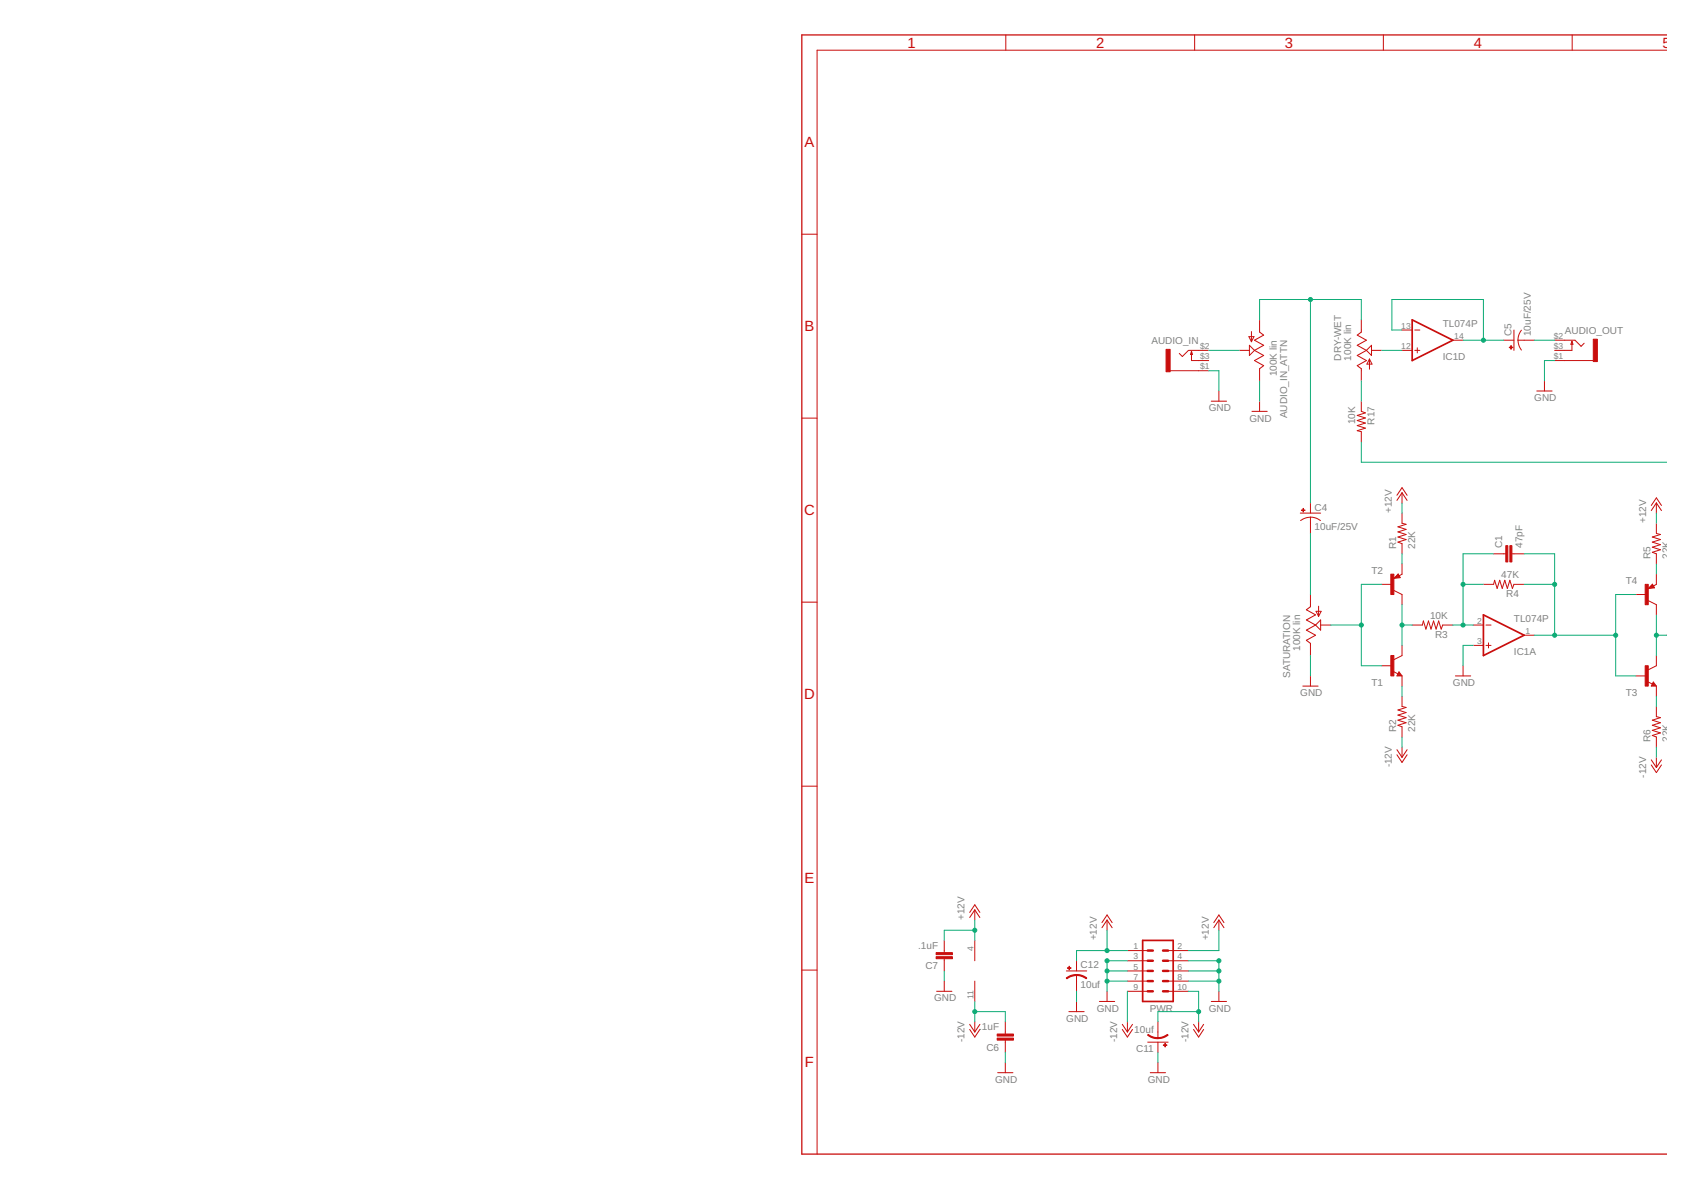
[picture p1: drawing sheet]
<svg xmlns="http://www.w3.org/2000/svg" width="420mm" height="297mm" viewBox="0 0 420 297" stroke-linecap="round" stroke-linejoin="round" font-family="sans-serif">
<path d="M416 8.7h-215.8v279.4h215.8" fill="none" stroke="#c90d0c" stroke-width=".32"/>
<g fill="none" stroke="#c90d0c" stroke-width=".25">
<path d="M251.1 8.7v3.8M298.2 8.7v3.8M345.4 8.7v3.8M392.5 8.7v3.8M416 12.5h-212v275.6M200.2 58.5h3.8M314.5 79.8v3.1l1 .8-2.3 1.2 2.3 1.3-2.3 1.3M339.9 79.8v3.1l-1.1 .8 2.3 1.2-2.3 1.3 2.3 1.3M292.1 92.5h9.7M297.5 87.7v2.3h4.3M297.5 87.7l.2 .8h-.5zM301.8 87.5h-5.1l-1.5 1.5-.8-.8"/>
<path d="M304.3 97.6v2.5M309.4 87.5h2.5M311.8 84h1.3l-.7 1.3zM311.9 86.2l1.3 1.3-1.3 1.2zM312.4 82.8v2.5M313.2 87.5l2.3 1.2-2.3 1.3 2.3 1.3-1 .7v3.1M341.1 87.5l-2.3 1.2 2.3 1.3-2.3 1.3 1.1 .7v3.1M341.9 89.6v2.6M341.9 89.6l.6 1.3h-1.3zM342.4 87.5h2.5M342.4 86.2v2.5l-1.3-1.2zM350 87.5h2.6"/>
<path d="M350 82.4h2.6M353.2 87.5h1.3M353.2 82.4h1.3M353.8 86.8v1.3M362.7 84.9h2.6M375.4 84.9h2.6M378 82.4v5.1M379 84.9l.3 1.6 .5 .9M379 84.9h4M379.8 82.4l-.5 1-.4 1.5M383.7 97.6h3.8M385.6 95.1v2.5"/>
<path d="M388.1 84.9h5.1l1.5 1.5 .8-.7M388.1 90h9.7M392.4 85.2v2.3h-4.3M392.4 85.2l.3 .7h-.5zM200.2 104.4h3.8M302.4 100.1h3.8M312.5 102.7h3.9M314.5 100.1v2.6M339.9 100.1v2.6l1 .4-2.1 .6 2.1 .6-2.1 .7 2.1 .6-2.1 .6 2.1 .7-2.1 .6 1.1 .3v2.5M324.6 128.1h5.1M327.2 129.1l1.5 .3 .9 .5M327.2 129.1l-1.6 .3-.9 .5"/>
<path d="M327.2 125.5v2.6M327.2 129.1v4.1M348.7 123.6l1.3-1.9 1.3 1.9M350 123v2.5M350 128.1v2.5l1 .3-2 .6 2 .6-2 .7 2 .6-2 .6 2 .7-2 .6 1 .4v2.5M350 123l1.3 1.9M350 123l-1.3 1.9M372.9 138.2h3M377.4 138.2h3.1M412.2 126.2l1.3-1.9 1.3 1.9M413.5 125.5v2.6M413.5 130.6v2.6l1 .2-2 .6 2 .7-2 .6 2 .7-2 .6 2 .6-2 .7 1 .3v2.6"/>
<path d="M413.5 125.5l1.3 1.9M413.5 125.5l-1.3 1.9M200.2 150.3h3.8M327.2 148.4v3l-1.1 .8 2.3 1.3-2.3 1.2 2.3 1.3M328.4 156l-2.3 1.3 2.3 1.3-2.3 1.2 1.1 .8v3M328.5 152.6h1.3l-.6 1.3zM329.2 151.3v2.6M329.7 156h2.5M329.7 154.7v2.6l-1.3-1.3zM344.9 145.9h2.6M348 147.4l2 1v2.5M349 144h-.4l.4-.3 .2 .4-1 .1 .8-.8 .4 .7"/>
<path d="M349.1 143.3l.5 .9-1.6 .2zM350 140.8v2.5l-.7 .4M352.6 156h2.5l.2-1 .7 2 .6-2 .7 2 .6-2 .6 2 .7-2 .6 2 .4-1h2.5M367.8 156h2.5M370.3 145.9h2.6l.2-1.1 .7 2.1 .6-2.1 .6 2.1 .7-2.1 .6 2.1 .6-2.1 .7 2.1 .4-1h2.5M371 156h1.2M380.5 158.6h2.5M408.4 148.4h2.6M411.5 149.9l2 1v2.6M412.5 146.5h-.4l.4-.3 .2 .4-1 .1 .8-.7 .4 .6M412.5 145.8l.5 .9-1.5 .2zM413.5 143.3v2.6l-.7 .4"/>
<path d="M325.2 171.3h3.9M327.2 168.7v2.6M344.9 166.2h2.6M347.8 167.6l1.2 .6M349.2 167.7l.8 1h-1.3zM349.2 168.2l.2 .3h-.4l.2-.5 .6 .6h-.8M350 161.1v2.5l-2 1.1M350 168.7v2.6M350 173.8v2.5l1 .3-2 .6 2 .7-2 .6 2 .6-2 .7 2 .6-2 .6 1 .4v2.6M363.3 168.7h3.9M365.3 166.2v2.5M367.8 161.1h2.5"/>
<path d="M371 161.1h1.2M371.6 160.5v1.2M408.4 168.7h2.6M411.3 170.1l1.2 .7M412.7 170.2l.8 1.1h-1.3zM412.7 170.8l.2 .2h-.4l.2-.5 .6 .6h-.8M413.5 163.6v2.6l-2 1M413.5 171.3v2.5M413.5 176.3v2.6l1 .2-2 .7 2 .6-2 .6 2 .7-2 .6 2 .6-2 .7 1 .4v2.5M200.2 196.2h3.8M348.7 187.1l1.3 1.9M348.7 188.4l1.3 1.9 1.3-1.9"/>
<path d="M350 186.5v2.5M351.3 187.1l-1.3 1.9M412.2 189.7l1.3 1.9M412.2 190.9l1.3 1.9 1.3-1.9M413.5 189v2.6M414.8 189.7l-1.3 1.9M235.7 234.7v3.1M235.7 239.3v3.1M242.1 227.8l1.3-2 1.2 2M243.4 227.1v2.6M243.4 234.7v5.1M243.4 227.1l1.2 1.9"/>
<path d="M243.4 227.1l-1.3 1.9M268.8 239.8v2.6M275.1 230.3l1.3-1.9 1.2 1.9M276.4 229.7v2.5M276.4 229.7l1.2 1.9M276.4 229.7l-1.3 1.9M281.5 237.3h5M281.5 239.8h5M291.6 237.3h5.1M291.6 239.8h5.1M303 230.3l1.3-1.9 1.3 1.9M304.3 229.7v2.5"/>
<path d="M304.3 229.7l1.3 1.9M304.3 229.7l-1.3 1.9M200.2 242.1h3.8M233.8 247.4h3.8M235.7 244.9v2.5M242.1 255.7l1.3 1.9M242.1 257l1.3 1.9 1.2-1.9M243.4 244.9v5.1M243.4 255.1v2.5M244.6 255.7l-1.2 1.9M251 255.1v3M251 259.6v3.1"/>
<path d="M266.2 242.4h5.1M266.8 252.5h3.9M268.8 243.4v4M268.8 250v2.5M274.5 250h3.8M276.4 247.4v2.6M280.2 255.7l1.3 1.9M280.2 257l1.3 1.9 1.2-1.9M281.5 242.4h5M281.5 244.9h5M281.5 247.4h5M281.5 255.1v2.5"/>
<path d="M282.7 255.7l-1.2 1.9M289.1 255.1v4M291.6 242.4h5.1M291.6 244.9h5.1M291.6 247.4h5.1M298 255.7l1.2 1.9M298 257l1.2 1.9 1.3-1.9M299.2 255.1v2.5M300.5 255.7l-1.3 1.9M302.4 250h3.8M304.3 247.4v2.6M249.1 267.8h3.8"/>
<path d="M251 265.2v2.6M286.5 260.1h5.1M287.2 267.8h3.8M289.1 260.1v2.6M289.1 265.2v2.6"/>
</g>
<g fill="#c90d0c" stroke="#c90d0c" stroke-width=".25">
<path d="M347.2 163.6h.8v5.1h-.8z"/>
<path d="M347.2 143.3h.8v5.1h-.8z"/>
<path d="M376.9 136.2h.5v4.1h-.5z"/>
<path d="M375.9 136.2h.5v4.1h-.5z"/>
<path d="M410.7 166.2h.8v5.1h-.8z"/>
<path d="M410.7 145.9h.8v5h-.8z"/>
<path d="M324.9 127.3h.9v.1h-.9z"/>
<path d="M325.3 126.9h.1v.9h-.1z"/>
<path d="M377.2 86.3h.1v.9h-.1z"/>
<path d="M376.8 86.7h.9v.1h-.9z"/>
<path d="M290.4 260.8h.9v.1h-.9z"/>
<path d="M290.8 260.4h.1v.9h-.1z"/>
<path d="M266.5 241.6h.9v.1h-.9z"/>
<path d="M266.9 241.2h.1v.9h-.1z"/>
<path d="M397.8 84.7h1v5.6h-1z"/>
<path d="M291.1 87.2h1v5.6h-1z"/>
<path d="M248.9 258.1h4.1v.5h-4.1z"/>
<path d="M248.9 259.1h4.1v.5h-4.1z"/>
<path d="M233.7 237.8h4.1v.5h-4.1z"/>
<path d="M233.7 238.8h4.1v.5h-4.1z"/>
</g>
<path d="M352.6 79.8l10.1 5.1-10.1 5.1zM370.3 153.5l10.2 5.1-10.2 5zM285.3 234.7h7.6v15.3h-7.6z" fill="none" stroke="#c90d0c" stroke-width=".42"/>
<g fill="#c90d0c" stroke="#c90d0c" stroke-width=".25">
<path d="M286.7 258.2l1.3 .7 1.1 .1v.3l-1.9-.5-.7-.4z" fill-rule="evenodd"/>
<path d="M289.1 259l1-.1 1.3-.7 .2 .2-1.7 .8h-.8z" fill-rule="evenodd"/>
<path d="M268.8 243.2l1.3 .3 1.2 .6-.1 .2-1.4-.7-1-.1z" fill-rule="evenodd"/>
<path d="M266.2 244.1l1.2-.6 1.4-.3v.3l-1.5 .3-.9 .5z" fill-rule="evenodd"/>
</g>
<path d="M286.5 239.8h1.3M286.5 237.3h1.3M290.3 239.8h1.3M290.3 237.3h1.3M286.5 247.4h1.3M286.5 244.9h1.3M286.5 242.4h1.3M290.3 247.4h1.3M290.3 244.9h1.3M290.3 242.4h1.3" fill="none" stroke="#c90d0c" stroke-width=".61"/>
<g fill="none" stroke="#0dab76" stroke-width=".25">
<path d="M314.5 79.8v-5h25.4v5M327.2 74.8v50.7M301.8 92.5h2.5v5.1M301.8 87.5h7.6M314.5 95.1v5M339.9 95.1v5M344.9 87.5h5.1M350 82.4h-2.5v-7.6h22.8v10.1M365.3 84.9h10.1M383 84.9h5.1M388.1 90h-2.5v5.1M339.9 110.3v5.1h76.1"/>
<path d="M327.2 133.2v15.2M350 125.5v2.6M350 138.2v2.6M372.9 138.2h-7.6v17.8M380.5 138.2h7.6v20.4M413.5 128.1v2.5M332.2 156h7.7M344.9 145.9h-5v20.3h5M350 150.9v10.2M350 156h2.6M362.7 156h5.1M365.3 145.9h5"/>
<path d="M380.5 145.9h7.6M383 158.6h20.4M408.4 148.4h-5v20.3h5M413.5 140.8v2.5M413.5 153.5v10.1M413.5 158.6h2.5M327.2 163.6v5.1M350 171.3v2.5M367.8 161.1h-2.5v5.1M413.5 173.8v2.5M350 184v2.5M413.5 186.5v2.5"/>
<path d="M243.4 229.7v5M243.4 232.2h-7.7v2.5M276.4 232.2v5.1M281.5 239.8h-5.1v7.6M281.5 237.3h-12.7v2.5M296.7 239.8h7.6v7.6M304.3 232.2v5.1h-7.6M235.7 242.4v2.5M243.4 252.5h7.6v2.6M243.4 250v5.1M268.8 247.4v2.6M276.4 244.9h5.1"/>
<path d="M276.4 242.4h5.1M281.5 247.4v7.7M296.7 247.4h2.5v7.7M296.7 244.9h7.6M296.7 242.4h7.6M299.2 252.5h-10.1v2.6M251 262.7v2.5M289.1 262.7v2.5"/>
</g>
<g fill="#0dab76" stroke="#0dab76" stroke-width=".25">
<circle cx="350" cy="156" r=".51"/>
<circle cx="339.9" cy="156" r=".51"/>
<circle cx="299.2" cy="252.5" r=".51"/>
<circle cx="243.4" cy="252.5" r=".51"/>
<circle cx="276.4" cy="237.3" r=".51"/>
<circle cx="243.4" cy="232.2" r=".51"/>
<circle cx="365.3" cy="156" r=".51"/>
<circle cx="365.3" cy="145.9" r=".51"/>
<circle cx="304.3" cy="244.9" r=".51"/>
<circle cx="304.3" cy="242.4" r=".51"/>
<circle cx="304.3" cy="239.8" r=".51"/>
<circle cx="276.4" cy="244.9" r=".51"/>
<circle cx="276.4" cy="242.4" r=".51"/>
<circle cx="276.4" cy="239.8" r=".51"/>
<circle cx="388.1" cy="158.6" r=".51"/>
<circle cx="388.1" cy="145.9" r=".51"/>
<circle cx="403.4" cy="158.6" r=".51"/>
<circle cx="413.5" cy="158.6" r=".51"/>
<circle cx="327.2" cy="74.8" r=".51"/>
<circle cx="370.3" cy="84.9" r=".51"/>
</g>
<g font-size="3.7" fill="#c90d0c">
<text x="226.5" y="11.9">1</text>
<text x="273.7" y="11.9">2</text>
<text x="320.8" y="11.9">3</text>
<text x="367.9" y="11.9">4</text>
<text x="415" y="11.9">5</text>
<text x="200.9" y="36.8">A</text>
<text x="200.9" y="82.7">B</text>
<text x="200.7" y="128.6">C</text>
<text x="200.7" y="174.6">D</text>
<text x="200.9" y="220.5">E</text>
<text x="201" y="266.4">F</text>
</g>
<g font-size="2.5" fill="#808080">
<text x="360.2" y="81.6">TL074P</text>
<text x="377.3" y="83.9" transform="rotate(-90 377.3 83.9)">C5</text>
<text x="382.1" y="83.9" transform="rotate(-90 382.1 83.9)">10uF/25V</text>
<text x="390.7" y="83.4">AUDIO_OUT</text>
<text x="287.4" y="85.9">AUDIO_IN</text>
<text x="334.8" y="90" transform="rotate(-90 334.8 90)">DRY-WET</text>
<text x="337.3" y="90" transform="rotate(-90 337.3 90)">100K lin</text>
<text x="360.2" y="89.9">IC1D</text>
<text x="318.8" y="93.9" transform="rotate(-90 318.8 93.9)">100K lin</text>
<text x="383" y="100.1">GND</text>
<text x="301.8" y="102.7">GND</text>
<text x="311.9" y="105.2">GND</text>
<text x="321.3" y="104.4" transform="rotate(-90 321.3 104.4)">AUDIO_IN_ATTN</text>
<text x="338.3" y="105.9" transform="rotate(-90 338.3 105.9)">10K</text>
<text x="343.1" y="106" transform="rotate(-90 343.1 106)">R17</text>
<text x="328.2" y="127.4">C4</text>
<text x="347.5" y="128.1" transform="rotate(-90 347.5 128.1)">+12V</text>
<text x="411" y="130.6" transform="rotate(-90 411 130.6)">+12V</text>
<text x="328.2" y="132.3">10uF/25V</text>
<text x="348.5" y="137" transform="rotate(-90 348.5 137)">R1</text>
<text x="353.3" y="137" transform="rotate(-90 353.3 137)">22K</text>
<text x="375" y="136.7" transform="rotate(-90 375 136.7)">C1</text>
<text x="380.1" y="136.7" transform="rotate(-90 380.1 136.7)">47pF</text>
<text x="342.4" y="143.3">T2</text>
<text x="412" y="139.5" transform="rotate(-90 412 139.5)">R5</text>
<text x="416.8" y="139.5" transform="rotate(-90 416.8 139.5)">22K</text>
<text x="374.8" y="144.3">47K</text>
<text x="376" y="149.1">R4</text>
<text x="405.9" y="145.9">T4</text>
<text x="357" y="154.5">10K</text>
<text x="378" y="155.3">TL074P</text>
<text x="358.2" y="159.3">R3</text>
<text x="324.6" y="162.5" transform="rotate(-90 324.6 162.5)">100K lin</text>
<text x="378" y="163.5">IC1A</text>
<text x="322.1" y="169.2" transform="rotate(-90 322.1 169.2)">SATURATION</text>
<text x="324.6" y="173.8">GND</text>
<text x="342.4" y="171.3">T1</text>
<text x="362.7" y="171.3">GND</text>
<text x="405.9" y="173.8">T3</text>
<text x="348.5" y="182.7" transform="rotate(-90 348.5 182.7)">R2</text>
<text x="353.3" y="182.7" transform="rotate(-90 353.3 182.7)">22K</text>
<text x="412" y="185.2" transform="rotate(-90 412 185.2)">R6</text>
<text x="416.8" y="185.2" transform="rotate(-90 416.8 185.2)">22K</text>
<text x="347.5" y="191.6" transform="rotate(-90 347.5 191.6)">-12V</text>
<text x="411" y="194.1" transform="rotate(-90 411 194.1)">-12V</text>
<text x="240.8" y="229.7" transform="rotate(-90 240.8 229.7)">+12V</text>
<text x="229.2" y="236.9">.1uF</text>
<text x="273.8" y="234.7" transform="rotate(-90 273.8 234.7)">+12V</text>
<text x="301.8" y="234.7" transform="rotate(-90 301.8 234.7)">+12V</text>
<text x="231" y="242">C7</text>
<text x="269.8" y="241.7">C12</text>
<text x="233.2" y="250">GND</text>
<text x="269.8" y="246.6">10uf</text>
<text x="244.4" y="257.2">.1uF</text>
<text x="266.2" y="255.1">GND</text>
<text x="273.8" y="252.5">GND</text>
<text x="283.2" y="257.7">10uf</text>
<text x="287.1" y="252.5">PWR</text>
<text x="301.8" y="252.5">GND</text>
<text x="240.8" y="260.1" transform="rotate(-90 240.8 260.1)">-12V</text>
<text x="246.2" y="262.3">C6</text>
<text x="278.9" y="260.1" transform="rotate(-90 278.9 260.1)">-12V</text>
<text x="283.6" y="262.6">C11</text>
<text x="296.7" y="260.1" transform="rotate(-90 296.7 260.1)">-12V</text>
<text x="248.4" y="270.3">GND</text>
<text x="286.5" y="270.3">GND</text>
</g>
<g font-size="2.1" fill="#808080">
<text x="349.8" y="82">13</text>
<text x="299.6" y="87.1">$2</text>
<text x="299.6" y="89.6">$3</text>
<text x="349.8" y="87.1">12</text>
<text x="363.1" y="84.6">14</text>
<text x="387.9" y="89.6">$1</text>
<text x="387.9" y="84.6">$2</text>
<text x="387.9" y="87.1">$3</text>
<text x="299.6" y="92.2">$1</text>
<text x="368.8" y="155.7">2</text>
<text x="368.8" y="160.7">3</text>
<text x="380.8" y="158.2">1</text>
<text x="243" y="237.5" transform="rotate(-90 243 237.5)">4</text>
<text x="283" y="236.9">1</text>
<text x="283" y="239.5">3</text>
<text x="293.9" y="236.9">2</text>
<text x="293.9" y="239.5">4</text>
<text x="283" y="242">5</text>
<text x="283" y="244.5">7</text>
<text x="293.9" y="242">6</text>
<text x="293.9" y="244.5">8</text>
<text x="243" y="249.5" transform="rotate(-90 243 249.5)">11</text>
<text x="283" y="247.1">9</text>
<text x="293.9" y="247.1">10</text>
</g>
</svg>
